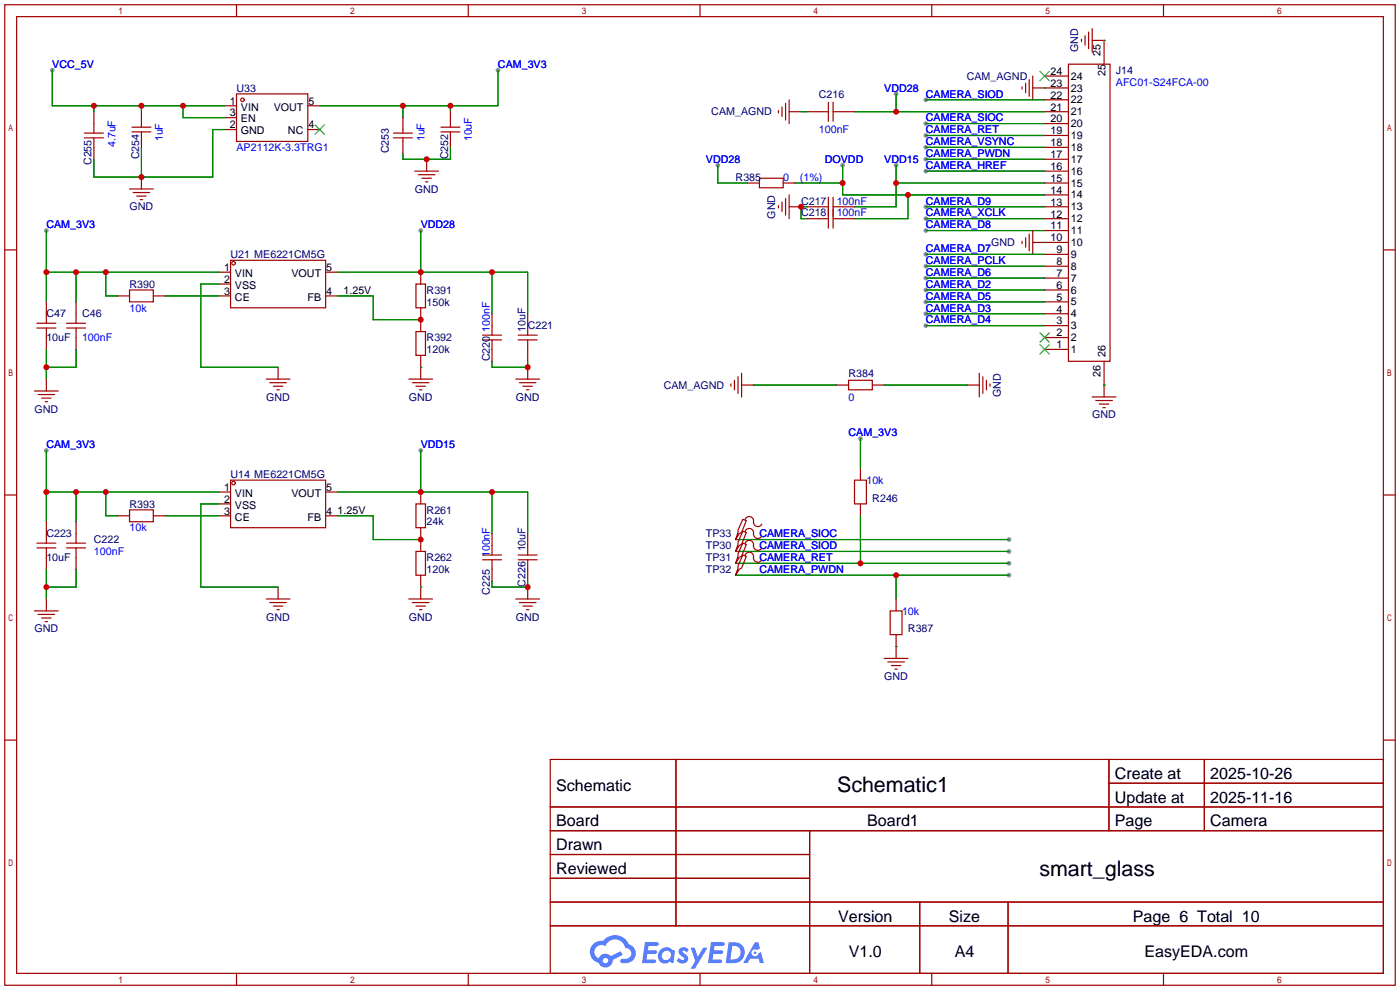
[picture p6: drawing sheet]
<svg xmlns="http://www.w3.org/2000/svg" width="299mm" height="212mm" viewBox="0 0 299 212" stroke-linecap="round" stroke-linejoin="round" font-family="sans-serif">
<g fill="#999">
<circle cx="9.9" cy="49.3" r=".51"/>
<circle cx="89.9" cy="49.3" r=".51"/>
<circle cx="9.9" cy="96.3" r=".51"/>
<circle cx="89.9" cy="96.3" r=".51"/>
<circle cx="197.9" cy="21.3" r=".51"/>
<circle cx="191.5" cy="20.1" r=".51"/>
<circle cx="197.9" cy="26.4" r=".51"/>
<circle cx="197.9" cy="29" r=".51"/>
<circle cx="197.9" cy="31.5" r=".51"/>
<circle cx="197.9" cy="34" r=".51"/>
<circle cx="197.9" cy="36.6" r=".51"/>
<circle cx="191.5" cy="35.3" r=".51"/>
<circle cx="180.1" cy="35.3" r=".51"/>
<circle cx="197.9" cy="44.2" r=".51"/>
<circle cx="153.4" cy="35.3" r=".51"/>
<circle cx="197.9" cy="46.7" r=".51"/>
<circle cx="197.9" cy="49.3" r=".51"/>
<circle cx="197.9" cy="54.4" r=".51"/>
<circle cx="197.9" cy="59.4" r=".51"/>
<circle cx="197.9" cy="62" r=".51"/>
<circle cx="197.9" cy="64.5" r=".51"/>
<circle cx="197.9" cy="67.1" r=".51"/>
<circle cx="197.9" cy="69.6" r=".51"/>
<circle cx="215.6" cy="115.3" r=".51"/>
<circle cx="215.6" cy="117.9" r=".51"/>
<circle cx="215.6" cy="122.9" r=".51"/>
<circle cx="183.9" cy="93.7" r=".51"/>
<circle cx="215.6" cy="120.4" r=".51"/>
<circle cx="197.9" cy="56.9" r=".51"/>
<circle cx="11.2" cy="15" r=".51"/>
<circle cx="106.4" cy="15" r=".51"/>
</g>
<g fill="none" stroke="#a10000" stroke-width=".25">
<path d="M1 1h297.2v209.6h-297.2zM3.6 3.6h292.1v204.4h-292.1zM50.5 1v2.6M100.1 1v2.6M149.6 1v2.6M199.1 1v2.6M248.7 1v2.6M1 53.4h2.6M295.7 53.4h2.5M1 105.8h2.6M295.7 105.8h2.5M1 158.2h2.6"/>
<path d="M295.7 158.2h2.5M117.6 162.3h178.1v45.7h-178.1zM117.6 172.5h178.1M117.6 177.5h178.1M144.5 162.3v35.6M173 177.5v30.5M237 162.3v15.2M237 167.4h58.7M257.4 162.3v15.2M117.6 182.6h55.4M117.6 192.8h178.1M117.6 187.7h55.4"/>
<path d="M117.6 197.9h178.1M196.6 192.8v15.2M215.4 192.8v15.2M50.5 208v2.6M100.1 208v2.6M149.6 208v2.6M199.1 208v2.6M248.7 208v2.6"/>
</g>
<g fill="#5487ff">
<path d="M145.3 202.7a1.3 1.3 0 0 1 1.9 .3l-.4 .6a.54 .54 0 0 0-.9-.2l.1 .2a1.34 1.34 0 0 1 .9 1.8 1.47 1.47 0 0 1-2.3-.1l.5-.6 .8 .5a.31 .31 0 0 0 .4-.3 .31 .31 0 0 0-.3-.4 1.12 1.12 0 0 1-.7-1.8z"/>
<path d="M147.6 202.5h.9l.6 2 1.2-2h.9l-2.7 4.6h-.9l1-1.7z"/>
<path d="M137.8 201.4h1.7a1.31 1.31 0 0 1 1.2 .2 .4 .4 0 0 1-.3 .5l-1.8 .1-.1 .9h1.6a.4 .4 0 0 1 .4 .4 .4 .4 0 0 1-.5 .4h-1.6l-.2 1.2h1.4a.46 .46 0 0 1 .5 0 .46 .46 0 0 1 .1 .5l-.4 .2h-2.6z"/>
<path d="M151.9 201.4h1.7a1.32 1.32 0 0 1 1.2 .2 .39 .39 0 0 1-.3 .5l-1.8 .1-.1 .9h1.6a.4 .4 0 0 1 .4 .4 .4 .4 0 0 1-.4 .4h-1.7l-.2 1.2h1.4a.46 .46 0 0 1 .5 0 .46 .46 0 0 1 .1 .5l-.4 .2h-2.6z"/>
<path d="M161.3 201.4h.8l.3 1.3-.6 .4a.75 .75 0 0 0-1.1 .3 .75 .75 0 0 0 .5 1 .75 .75 0 0 0 .9-.7l.5-.2 .6 2.3h-.8l-.3-.9h-1.8l-.5 .9h-1z"/>
<path d="M155.7 201.4l-.6 4.4h1.5a2.27 2.27 0 0 0 2.6-2.2 2.27 2.27 0 0 0-2.7-2.2zM156.5 202.1a1.5 1.5 0 0 1 1.8 1.6 1.5 1.5 0 0 1-1.9 1.4h-.3z"/>
<path d="M141.2 203a1.6 1.6 0 0 0-.3 2.3 1.6 1.6 0 0 0 2.3 .2l.7 .3 .3-2.4-.1-.3-.5-.1a1.58 1.58 0 0 0-2.4 0zM141.8 203.5a.98 .98 0 0 1 1.6 .4 .98 .98 0 0 1-1.1 1.3 .94 .94 0 0 1-.9-.7 .94 .94 0 0 1 .4-1z"/>
<path d="M126.8 201.8a2.37 2.37 0 0 0 1.1 4 1.54 1.54 0 0 0 1.8 1 1.54 1.54 0 0 0 1.2-1.6l2.2-1.1-.5-.8-2 1a1.57 1.57 0 0 0-2.7 .5 1.5 1.5 0 0 1-.7-2.1 1.5 1.5 0 0 1 2.2-.5 2.23 2.23 0 0 1 2.3-1.4 2.23 2.23 0 0 1 2 1.8 1.16 1.16 0 0 1 1.2 1.1 1.16 1.16 0 0 1-1.1 1.2h-.7a.47 .47 0 0 0-.5 .4 .47 .47 0 0 0 .4 .5 2.17 2.17 0 0 0 2.5-.9 2.17 2.17 0 0 0-.3-2.7l-.8-.4a3.2 3.2 0 0 0-5.5-.7l-1.1 .1zM128.8 205.3a.6 .6 0 0 1 1.2 0 .6 .6 0 0 1-1.2 0z"/>
<circle cx="161.4" cy="203.6" r=".28"/>
</g>
<g fill="none" stroke="#a10000" stroke-width=".25">
<path d="M218.4 18.5v.6M219.2 17.8v2M220 17v3.6M220.7 18.8h7.6M220.7 16.3v5M223.3 16.3h5M228.3 13.7h8.9v63.5h-8.9zM231.1 8.4v.5M231.9 7.6v2.1M232.7 6.9v3.5M233.4 8.6h2.6v5.1M233.4 6.1v5.1"/>
<path d="M18 29.5h4.1M18 28.4h4.1M20.1 23.9v4.5M20.1 29.5v4.5M28.2 28.2h4.1M28.2 27.2h4.1M30.2 23.9v3.3M30.2 28.2v3.3M30.2 37.8v2.6M48 22.6h2.5M48 27.7h2.5M48 25.1h2.5"/>
<path d="M50.5 20.1h15.3v10.1h-15.3zM65.8 22.6h2.5M65.8 27.7h2.5M84.1 29.5h4M84.1 28.4h4M86.1 25.1v3.3M86.1 29.5v3.3M88.6 36.6h5.1M89.4 37.3h3.6M90.2 38.1h2M90.9 38.9h.5M91.2 34v2.6"/>
<path d="M94.2 28.2h4.1M94.2 27.2h4.1M96.3 23.9v3.3M96.3 28.2v3.3M159.8 39.1h2.5M162.3 38.1h5.1v2h-5.1zM166.4 23.6v.5M167.1 22.9v2M167.4 39.1h2.5M167.9 22.1v3.6M168.7 23.9h2.5M168.7 21.3v5.1"/>
<path d="M172.5 23.9h4.5M177 21.8v4.1M178.1 23.9h4.5M178.1 21.8v4.1M223.3 23.9h5M223.3 39.1h5M223.3 36.6h5M223.3 34h5M223.3 31.5h5M223.3 29h5M223.3 26.4h5M223.3 21.3h5"/>
<path d="M27.7 40.4h5.1M28.4 41.1h3.6M29.2 41.9h2M30 42.7h.5M46.7 58.2h2.6M49.3 55.6h20.3v10.2h-20.3zM69.6 58.2h2.5M89.9 58.2v2.5M166.4 43.9v.5M167.1 43.2v2M167.9 42.4v3.6M168.7 41.7v5"/>
<path d="M168.7 44.2h2.5M172.5 44.2h4.5M172.5 46.7h4.5M177 42.2v6.6M178.1 44.2h4.5M178.1 42.2v6.6M178.1 46.7h4.5M218.4 51.6v.5M219.2 50.8v2M220 50v3.6M220.7 49.3v5.1M220.7 51.8h7.6"/>
<path d="M223.3 44.2h5M223.3 46.7h5M223.3 59.4h5M223.3 56.9h5M223.3 54.4h5M223.3 49.3h5M223.3 41.7h5M7.9 70.1h4M7.9 69.1h4M9.9 64.5v4.6M9.9 70.1v4.6M14.2 70.1h4.1"/>
<path d="M14.2 69.1h4.1M16.3 64.5v4.6M16.3 70.1v4.6M25.1 63.2h2.6M27.7 62h5.1v2.5h-5.1zM32.8 63.2h2.5M46.7 60.7h2.6M46.7 63.2h2.6M59.4 78.5v2.5M69.6 63.2h2.5M88.9 60.7h2v5.1h-2zM88.9 70.9h2v5h-2z"/>
<path d="M89.9 65.8v5.1M89.9 75.9v5.1M103.1 72.6h4.1M103.1 71.6h4.1M105.2 67.1v4.5M105.2 72.6v4.6M110.7 72.6h4.1M110.7 71.6h4.1M112.8 67.1v4.5M112.8 72.6v4.6M112.8 78.5v2.5M158.5 79.8v5"/>
<path d="M209.3 79.8v5M223.3 74.7h5M223.3 72.1h5M223.3 69.6h5M223.3 67.1h5M223.3 64.5h5M223.3 62h5M236 77.2v7.6M7.4 83.6h5M8.1 84.3h3.6M8.9 85.1h2M9.7 85.9h.5"/>
<path d="M9.9 81v2.6M56.9 81h5.1M57.7 81.8h3.5M58.4 82.5h2.1M59.2 83.3h.5M87.4 81h5.1M88.1 81.8h3.6M88.9 82.5h2M89.7 83.3h.5M110.2 81h5.1M111 81.8h3.6M111.8 82.5h2"/>
<path d="M112.5 83.3h.5M156.2 82v.5M157 81.3v2M157.7 80.5v3.6M158.5 82.3h2.5M178.8 82.3h2.6M181.4 81.3h5v2h-5zM186.4 82.3h2.6M206.8 82.3h2.5M210.1 80.5v3.6M210.8 81.3v2M211.6 82v.5"/>
<path d="M233.4 84.8h5.1M234.2 85.6h3.5M234.9 86.4h2.1M235.7 87.1h.5M7.9 117.1h4M7.9 116.1h4M9.9 111.5v4.6M9.9 117.1v4.6M14.2 117.1h4.1M14.2 116.1h4.1M16.3 111.5v4.6M16.3 117.1v4.6"/>
<path d="M25.1 110.2h2.6M27.7 109h5.1v2.5h-5.1zM32.8 110.2h2.5M46.7 105.2h2.6M46.7 107.7h2.6M46.7 110.2h2.6M49.3 102.6h20.3v10.2h-20.3zM69.6 105.2h2.5M69.6 110.2h2.5M88.9 117.9h2v5h-2zM88.9 107.7h2v5.1h-2zM89.9 105.2v2.5"/>
<path d="M89.9 112.8v5.1M103.1 119.6h4.1M103.1 118.6h4.1M105.2 114v4.6M105.2 119.6v4.6M110.7 119.6h4.1M110.7 118.6h4.1M112.8 114v4.6M112.8 119.6v4.6M157.2 115.1v.2M157.2 117.6v.3M158.7 111l.8 .3-1 2.5-.5 .2-.8 1.3 .5-1.5v-.5z"/>
<path d="M158.7 113.5l.8 .3-1 2.5-.5 .3-.8 1.3 .5-1.6v-.5zM158.7 116.1l.8 .2-1 2.6-.5 .2-.8 1.3 .5-1.5v-.5zM158.7 118.6l.8 .3-1 2.5-.5 .3-.8 1.2 .5-1.5v-.5zM159.3 111a.93 .93 0 0 1 1.1-.6 .93 .93 0 0 1 .6 1.1 .94 .94 0 0 0 .7 1 .94 .94 0 0 0 1.1-.5M159.3 113.5a.93 .93 0 0 1 1.1-.5 .93 .93 0 0 1 .6 1 .94 .94 0 0 0 .7 1 .94 .94 0 0 0 1.1-.4M159.3 116.1a.93 .93 0 0 1 1.1-.6 .93 .93 0 0 1 .6 1.1 .94 .94 0 0 0 .7 1 .94 .94 0 0 0 1.1-.5M159.3 118.6a.93 .93 0 0 1 1.1-.5 .93 .93 0 0 1 .6 1 .94 .94 0 0 0 .7 1 .94 .94 0 0 0 1.1-.5M182.6 102.6h2.6v5.1h-2.6zM183.9 100.1v2.5M183.9 107.7v2.5M7.4 130.6h5M8.1 131.3h3.6"/>
<path d="M8.9 132.1h2M9.7 132.8h.5M9.9 128v2.6M56.9 128h5.1M57.7 128.8h3.5M58.4 129.5h2.1M59.2 130.3h.5M59.4 125.5v2.5M87.4 128h5.1M88.1 128.8h3.6M88.9 129.5h2M89.7 130.3h.5"/>
<path d="M89.9 122.9v5.1M110.2 128h5.1M111 128.8h3.6M111.8 129.5h2M112.5 130.3h.5M112.8 125.5v2.5M157.2 120.1v.3M157.2 122.7v.2M190.2 130.6h2.6v5h-2.6zM191.5 128v2.6M191.5 135.6v5.1M189 140.7h5.1"/>
<path d="M189.7 141.5h3.6M190.5 142.2h2M191.3 143h.5"/>
<circle cx="51.8" cy="21.3" r=".38"/>
<circle cx="49.9" cy="56.3" r=".38"/>
<circle cx="49.9" cy="103.3" r=".38"/>
</g>
<g fill="none" stroke="#008700" stroke-width=".25">
<path d="M11.2 15v7.6h36.8M106.4 15v7.6h-38.1M223.3 18.8h.1M236 8.6h.1M20.1 22.6v1.3M30.2 22.6v1.3M30.2 31.5v6.3M39.1 22.6v2.5h8.9M48 27.7h-2.5v10.1h-25.4v-3.8M86.1 22.6v2.5M96.3 31.5v2.5h-10.2v-1.2M96.3 22.6v1.3"/>
<path d="M153.4 35.3v3.8h6.4M169.9 39.1h10.2M171.2 23.9h1.3M180.1 35.3v6.4h43.2M182.6 23.9h40.7M191.5 20.1v3.8M191.5 35.3v8.9h-8.9M191.5 39.1h31.8M197.9 21.3h25.4M197.9 26.4h25.4M197.9 29h25.4M197.9 31.5h25.4"/>
<path d="M197.9 34h25.4M197.9 36.6h25.4M9.9 49.3v15.2M9.9 58.2h36.8M16.3 58.2v6.3M22.6 58.2v5h2.5M72.1 58.2h40.7v8.9M89.9 49.3v8.9M105.2 58.2v8.9M172.5 44.2h-1.3v2.5h1.3M194.1 41.7v5h-11.5M197.9 44.2h25.4"/>
<path d="M197.9 46.7h25.4M197.9 49.3h25.4M197.9 54.4h25.4M197.9 59.4h25.4M197.9 56.9h25.4M223.3 51.8h.1M9.9 74.7v6.3M16.3 74.7v3.8h-6.4M35.3 63.2h11.4M46.7 60.7h-3.8v17.8h16.5M72.1 63.2h7.7v5.1h10.1M89.9 78.5h.1"/>
<path d="M105.2 77.2v1.3h7.6v-1.3M197.9 62h25.4M197.9 64.5h25.4M197.9 67.1h25.4M197.9 69.6h25.4M9.9 96.3v15.2M89.9 96.3v8.9M161 82.3h17.8M183.9 93.7v6.4M189 82.3h17.8M236 82.3h.1M9.9 105.2h36.8"/>
<path d="M16.3 105.2v6.3M22.6 105.2v5h2.5M35.3 110.2h11.4M46.7 107.7h-3.8v17.8h16.5M72.1 105.2h40.7v8.8M72.1 110.2h7.7v5.1h10.1M105.2 105.2v8.8M157.2 115.3h58.4M157.2 117.9h58.4M183.9 110.2v10.2M9.9 121.7v6.3M16.3 121.7v3.8h-6.4"/>
<path d="M89.9 125.5h.1M105.2 124.2v1.3h7.6v-1.3M157.2 122.9h58.4M157.2 120.4h58.4M191.5 138.2h.1M191.5 122.9v5.1"/>
</g>
<path d="M222.2 15.2l2.1 2.1M224.3 15.2l-2.1 2.1M67.3 26.7l2 2M69.3 26.7l-2 2M222.2 73.7l2.1 2M222.2 71.1l2.1 2.1M224.3 73.7l-2.1 2M224.3 71.1l-2.1 2.1" fill="none" stroke="#3c3" stroke-width=".25"/>
<g fill="#c00">
<circle cx="9.9" cy="58.2" r=".63"/>
<circle cx="16.3" cy="58.2" r=".63"/>
<circle cx="22.6" cy="58.2" r=".63"/>
<circle cx="9.9" cy="78.5" r=".63"/>
<circle cx="105.2" cy="58.2" r=".63"/>
<circle cx="89.9" cy="58.2" r=".63"/>
<circle cx="89.9" cy="68.3" r=".63"/>
<circle cx="112.8" cy="78.5" r=".63"/>
<circle cx="9.9" cy="105.2" r=".63"/>
<circle cx="16.3" cy="105.2" r=".63"/>
<circle cx="22.6" cy="105.2" r=".63"/>
<circle cx="9.9" cy="125.5" r=".63"/>
<circle cx="105.2" cy="105.2" r=".63"/>
<circle cx="89.9" cy="105.2" r=".63"/>
<circle cx="89.9" cy="115.3" r=".63"/>
<circle cx="112.8" cy="125.5" r=".63"/>
<circle cx="191.5" cy="23.9" r=".63"/>
<circle cx="191.5" cy="39.1" r=".63"/>
<circle cx="171.2" cy="44.2" r=".63"/>
<circle cx="180.1" cy="39.1" r=".63"/>
<circle cx="194.1" cy="41.7" r=".63"/>
<circle cx="191.5" cy="122.9" r=".63"/>
<circle cx="183.9" cy="120.4" r=".63"/>
<circle cx="20.1" cy="22.6" r=".63"/>
<circle cx="30.2" cy="22.6" r=".63"/>
<circle cx="39.1" cy="22.6" r=".63"/>
<circle cx="30.2" cy="37.8" r=".63"/>
<circle cx="96.3" cy="22.6" r=".63"/>
<circle cx="86.1" cy="22.6" r=".63"/>
<circle cx="91.2" cy="34" r=".63"/>
</g>
<g font-size="4.6">
<text x="178.9" y="169.3">Schematic1</text>
<text x="222.1" y="187.1">smart_glass</text>
</g>
<g font-size="3.4">
<text x="238.3" y="166.5">Create at</text>
<text x="258.7" y="166.5">2025-10-26</text>
<text x="118.9" y="169">Schematic</text>
<text x="238.3" y="171.6">Update at</text>
<text x="258.7" y="171.6">2025-11-16</text>
<text x="118.9" y="176.6">Board</text>
<text x="185.3" y="176.6">Board1</text>
<text x="238.3" y="176.6">Page</text>
<text x="258.7" y="176.6">Camera</text>
<text x="118.9" y="181.7">Drawn</text>
<text x="118.9" y="186.8">Reviewed</text>
<text x="179.1" y="197">Version</text>
<text x="202.8" y="197">Size</text>
<text x="242.1" y="197">Page 6 Total 10</text>
<text x="181.4" y="204.6">V1.0</text>
<text x="204" y="204.6">A4</text>
<text x="244.6" y="204.6">EasyEDA.com</text>
</g>
<g font-size="2.3" fill="#000080">
<text x="230.4" y="11.2" transform="rotate(-90 230.4 11.2)">GND</text>
<text x="206.6" y="17">CAM_AGND</text>
<text x="238.5" y="15.8">J14</text>
<text x="50.5" y="19.6">U33</text>
<text x="175" y="20.9">C216</text>
<text x="152" y="24.7">CAM_AGND</text>
<text x="19.6" y="35.3" transform="rotate(-90 19.6 35.3)">C255</text>
<text x="29.7" y="34" transform="rotate(-90 29.7 34)">C254</text>
<text x="83.1" y="32.8" transform="rotate(-90 83.1 32.8)">C253</text>
<text x="95.8" y="34" transform="rotate(-90 95.8 34)">C252</text>
<text x="88.6" y="41.2">GND</text>
<text x="157.2" y="38.6">R385</text>
<text x="27.7" y="45">GND</text>
<text x="165.6" y="46.7" transform="rotate(-90 165.6 46.7)">GND</text>
<text x="171.2" y="43.7">C217</text>
<text x="171.2" y="46.3">C218</text>
<text x="211.8" y="52.6">GND</text>
<text x="49.3" y="55.1">U21 ME6221CM5G</text>
<text x="27.7" y="61.5">R390</text>
<text x="91.2" y="62.8">R391</text>
<text x="91.2" y="65.3">150k</text>
<text x="9.9" y="67.8">C47</text>
<text x="17.5" y="67.8">C46</text>
<text x="112.3" y="70.9" transform="rotate(-90 112.3 70.9)">10uF</text>
<text x="112.8" y="70.4">C221</text>
<text x="9.9" y="72.9">10uF</text>
<text x="91.2" y="72.9">R392</text>
<text x="91.2" y="75.5">120k</text>
<text x="104.7" y="77.2" transform="rotate(-90 104.7 77.2)">C220</text>
<text x="141.9" y="83.1">CAM_AGND</text>
<text x="181.4" y="80.5">R384</text>
<text x="7.4" y="88.2">GND</text>
<text x="56.9" y="85.6">GND</text>
<text x="87.4" y="85.6">GND</text>
<text x="110.2" y="85.6">GND</text>
<text x="213.9" y="84.8" transform="rotate(-90 213.9 84.8)">GND</text>
<text x="233.4" y="89.4">GND</text>
<text x="49.3" y="102.1">U14 ME6221CM5G</text>
<text x="186.4" y="107.2">R246</text>
<text x="27.7" y="108.5">R393</text>
<text x="91.2" y="109.8">R261</text>
<text x="91.2" y="112.3">24k</text>
<text x="9.9" y="114.8">C223</text>
<text x="9.9" y="119.9">10uF</text>
<text x="20.1" y="116.1">C222</text>
<text x="91.2" y="119.9">R262</text>
<text x="112.3" y="117.9" transform="rotate(-90 112.3 117.9)">10uF</text>
<text x="150.9" y="114.8">TP33</text>
<text x="150.9" y="117.4">TP30</text>
<text x="150.9" y="119.9">TP31</text>
<text x="91.2" y="122.5">120k</text>
<text x="112.3" y="125.5" transform="rotate(-90 112.3 125.5)">C226</text>
<text x="150.9" y="122.5">TP32</text>
<text x="104.7" y="127.1" transform="rotate(-90 104.7 127.1)">C225</text>
<text x="7.4" y="135.2">GND</text>
<text x="56.9" y="132.6">GND</text>
<text x="87.4" y="132.6">GND</text>
<text x="110.2" y="132.6">GND</text>
<text x="194.1" y="135.2">R387</text>
<text x="189" y="145.3">GND</text>
</g>
<g font-size="2.3">
<text x="235.2" y="12" transform="rotate(-90 235.2 12)">25</text>
<text x="224.5" y="16">24</text>
<text x="228.9" y="17">24</text>
<text x="236.2" y="16.3" transform="rotate(-90 236.2 16.3)">25</text>
<text x="49.1" y="22.4">1</text>
<text x="51.5" y="23.6">VIN</text>
<text x="58.5" y="23.6">VOUT</text>
<text x="65.9" y="22.4">5</text>
<text x="224.5" y="23.6">21</text>
<text x="224.5" y="21.1">22</text>
<text x="224.5" y="18.5">23</text>
<text x="228.9" y="22.1">22</text>
<text x="228.9" y="19.6">23</text>
<text x="49.1" y="27.4">2</text>
<text x="49.1" y="24.9">3</text>
<text x="51.5" y="28.7">GND</text>
<text x="51.5" y="26.2">EN</text>
<text x="61.5" y="28.7">NC</text>
<text x="65.9" y="27.4">4</text>
<text x="224.5" y="28.7">19</text>
<text x="224.5" y="26.2">20</text>
<text x="228.9" y="29.7">19</text>
<text x="228.9" y="27.2">20</text>
<text x="228.9" y="24.6">21</text>
<text x="224.5" y="33.8">17</text>
<text x="224.5" y="31.2">18</text>
<text x="228.9" y="34.8">17</text>
<text x="228.9" y="32.3">18</text>
<text x="224.5" y="41.4">14</text>
<text x="224.5" y="38.9">15</text>
<text x="224.5" y="36.3">16</text>
<text x="228.9" y="39.9">15</text>
<text x="228.9" y="37.3">16</text>
<text x="224.5" y="46.5">12</text>
<text x="224.5" y="43.9">13</text>
<text x="228.9" y="47.5">12</text>
<text x="228.9" y="45">13</text>
<text x="228.9" y="42.4">14</text>
<text x="224.5" y="51.6">10</text>
<text x="224.5" y="49">11</text>
<text x="228.9" y="52.6">10</text>
<text x="228.9" y="50">11</text>
<text x="47.9" y="57.9">1</text>
<text x="50.2" y="59.2">VIN</text>
<text x="62.3" y="59.2">VOUT</text>
<text x="69.7" y="57.9">5</text>
<text x="225.8" y="59.2">7</text>
<text x="225.8" y="56.6">8</text>
<text x="225.8" y="54.1">9</text>
<text x="228.9" y="57.7">8</text>
<text x="228.9" y="55.1">9</text>
<text x="47.9" y="60.5">2</text>
<text x="47.9" y="63">3</text>
<text x="50.2" y="61.7">VSS</text>
<text x="50.2" y="64.3">CE</text>
<text x="65.7" y="64.3">FB</text>
<text x="69.7" y="63">4</text>
<text x="73.4" y="62.8">1.25V</text>
<text x="225.8" y="64.3">5</text>
<text x="225.8" y="61.7">6</text>
<text x="228.9" y="65.3">5</text>
<text x="228.9" y="62.7">6</text>
<text x="228.9" y="60.2">7</text>
<text x="225.8" y="71.9">2</text>
<text x="225.8" y="69.3">3</text>
<text x="225.8" y="66.8">4</text>
<text x="228.9" y="70.4">3</text>
<text x="228.9" y="67.8">4</text>
<text x="225.8" y="74.4">1</text>
<text x="228.9" y="75.4">1</text>
<text x="228.9" y="72.9">2</text>
<text x="236.2" y="76.2" transform="rotate(-90 236.2 76.2)">26</text>
<text x="235.2" y="80.5" transform="rotate(-90 235.2 80.5)">26</text>
<text x="47.9" y="104.9">1</text>
<text x="47.9" y="107.4">2</text>
<text x="50.2" y="106.2">VIN</text>
<text x="62.3" y="106.2">VOUT</text>
<text x="69.7" y="104.9">5</text>
<text x="47.9" y="110">3</text>
<text x="50.2" y="108.7">VSS</text>
<text x="50.2" y="111.3">CE</text>
<text x="65.7" y="111.3">FB</text>
<text x="69.7" y="110">4</text>
<text x="72.1" y="109.8">1.25V</text>
</g>
<g font-size="2.3" fill="#00f">
<text x="11.2" y="14.5">VCC_5V</text>
<text x="106.4" y="14.5">CAM_3V3</text>
<text x="189" y="19.6">VDD28</text>
<text x="197.9" y="20.9">CAMERA_SIOD</text>
<text x="238.5" y="18.3">AFC01-S24FCA-00</text>
<text x="175" y="28.5">100nF</text>
<text x="197.9" y="25.9">CAMERA_SIOC</text>
<text x="197.9" y="28.5">CAMERA_RET</text>
<text x="24.7" y="31.5" transform="rotate(-90 24.7 31.5)">4.7uF</text>
<text x="34.8" y="30.2" transform="rotate(-90 34.8 30.2)">1uF</text>
<text x="50.5" y="32.3">AP2112K-3.3TRG1</text>
<text x="90.7" y="30.2" transform="rotate(-90 90.7 30.2)">1uF</text>
<text x="100.9" y="30.2" transform="rotate(-90 100.9 30.2)">10uF</text>
<text x="150.9" y="34.8">VDD28</text>
<text x="176.3" y="34.8">DOVDD</text>
<text x="189" y="34.8">VDD15</text>
<text x="197.9" y="31">CAMERA_VSYNC</text>
<text x="197.9" y="33.6">CAMERA_PWDN</text>
<text x="167.4" y="38.6">0</text>
<text x="170.9" y="38.6">(1%)</text>
<text x="197.9" y="36.1">CAMERA_HREF</text>
<text x="178.8" y="43.7">100nF</text>
<text x="178.8" y="46.3">100nF</text>
<text x="197.9" y="43.7">CAMERA_D9</text>
<text x="197.9" y="46.3">CAMERA_XCLK</text>
<text x="9.9" y="48.8">CAM_3V3</text>
<text x="89.9" y="48.8">VDD28</text>
<text x="197.9" y="48.8">CAMERA_D8</text>
<text x="197.9" y="53.9">CAMERA_D7</text>
<text x="197.9" y="59">CAMERA_D6</text>
<text x="197.9" y="56.4">CAMERA_PCLK</text>
<text x="197.9" y="61.5">CAMERA_D2</text>
<text x="197.9" y="64">CAMERA_D5</text>
<text x="27.7" y="66.6">10k</text>
<text x="104.7" y="70.9" transform="rotate(-90 104.7 70.9)">100nF</text>
<text x="197.9" y="66.6">CAMERA_D3</text>
<text x="197.9" y="69.1">CAMERA_D4</text>
<text x="17.5" y="72.9">100nF</text>
<text x="181.4" y="85.6">0</text>
<text x="9.9" y="95.8">CAM_3V3</text>
<text x="89.9" y="95.8">VDD15</text>
<text x="181.4" y="93.2">CAM_3V3</text>
<text x="185.2" y="103.4">10k</text>
<text x="27.7" y="113.6">10k</text>
<text x="20.1" y="118.6">100nF</text>
<text x="104.7" y="119.1" transform="rotate(-90 104.7 119.1)">100nF</text>
<text x="162.3" y="114.8">CAMERA_SIOC</text>
<text x="162.3" y="117.4">CAMERA_SIOD</text>
<text x="162.3" y="119.9">CAMERA_RET</text>
<text x="162.3" y="122.5">CAMERA_PWDN</text>
<text x="192.8" y="131.3">10k</text>
</g>
</svg>
